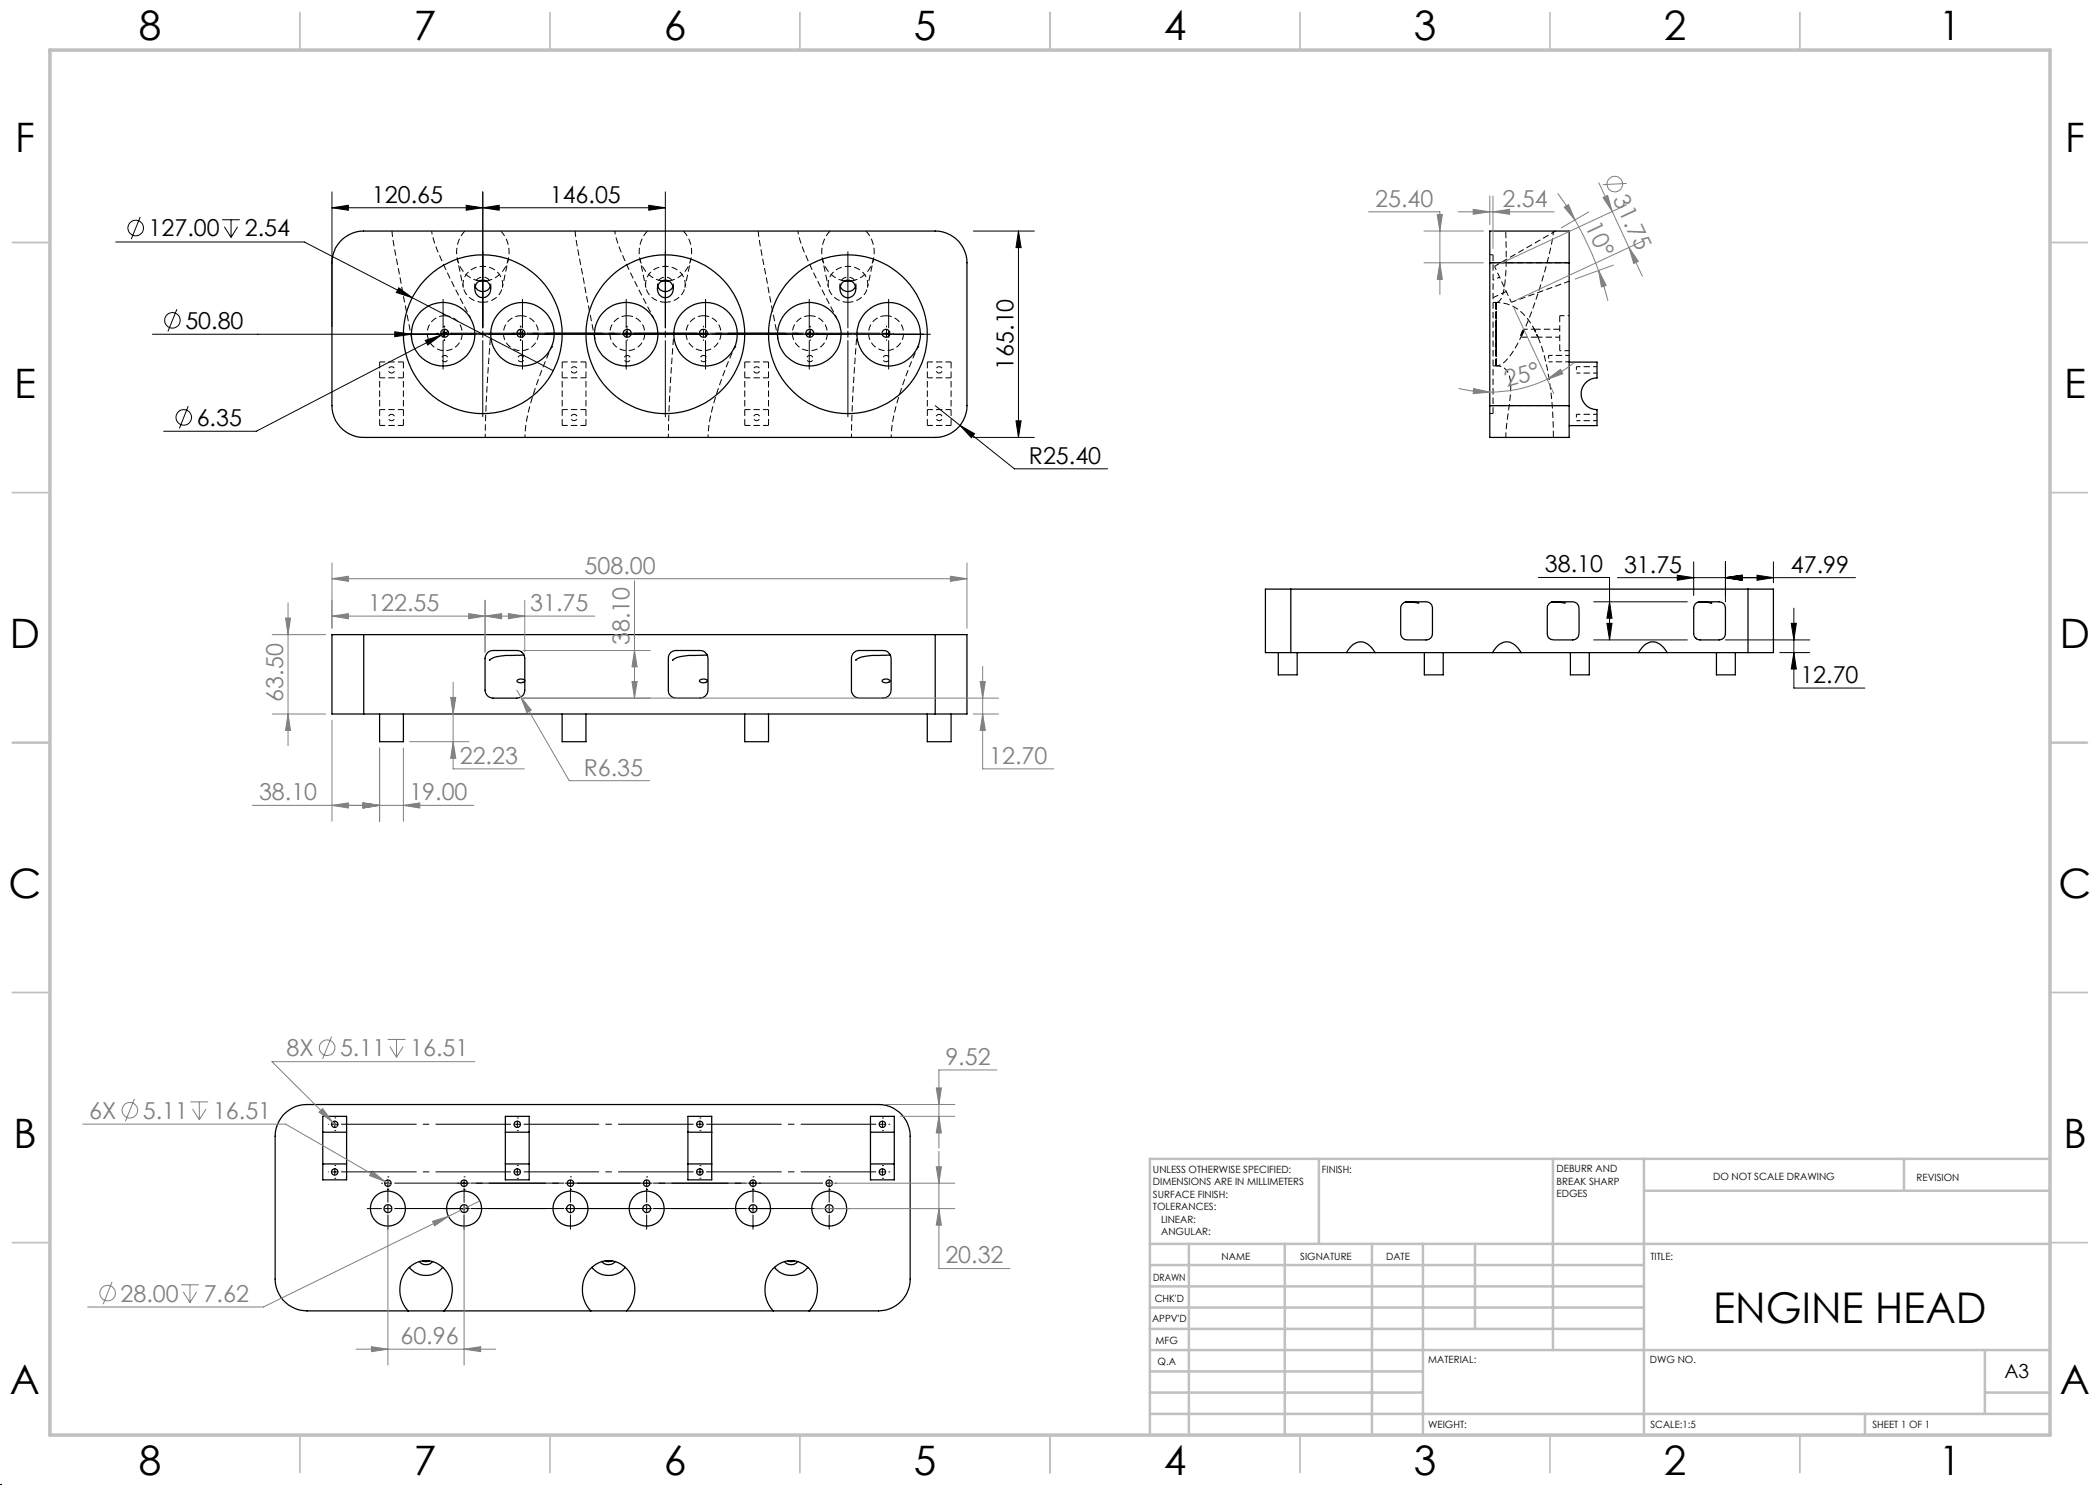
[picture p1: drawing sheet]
<svg xmlns="http://www.w3.org/2000/svg" width="420mm" height="297mm" viewBox="0 0 420 297" stroke-linecap="round" stroke-linejoin="round" font-family="sans-serif">
<path d="M95 57.3a1.55 1.55 0 0 1 1.6-1.9 1.55 1.55 0 0 1 1.5 1.9M131.6 57.3a1.55 1.55 0 0 1 1.5-1.9 1.55 1.55 0 0 1 1.5 1.9M168.1 57.3a1.55 1.55 0 0 1 1.5-1.9 1.55 1.55 0 0 1 1.5 1.9M299.9 55.4l-1.3 .6M306.9 65.8l.6 1.4M105 87.5a43.7 43.7 0 0 1 3.5-13.9l1.8-4.2M141.6 87.5a43.7 43.7 0 0 1 3.6-13.9l1.7-4.2M178.2 87.5a43.7 43.7 0 0 1 3.6-13.9l1.8-4.2" fill="none" stroke="#000" stroke-width=".2" stroke-dasharray="1.3 .6" stroke-dashoffset=".7" stroke-linecap="butt"/>
<g fill="none" stroke="#000" stroke-width=".2" stroke-dasharray="1.3 .6" stroke-dashoffset=".2" stroke-linecap="butt">
<path d="M311.1 46.2l-12.2 7.1M80.7 72.4h-4.8M80.7 75.6h-4.8M96.6 60.5a3.6 3.6 0 0 0 3.7-2.4 3.6 3.6 0 0 0-1.5-4.2 3.9 3.9 0 0 0-4.3-.1 3.9 3.9 0 0 0-1.8 3.9 3.9 3.9 0 0 0 3.9 2.8M117.2 72.4h-4.8M117.2 75.6h-4.8M133.1 60.5a3.6 3.6 0 0 0 3.7-2.4 3.6 3.6 0 0 0-1.5-4.2 3.9 3.9 0 0 0-4.3-.1 3.9 3.9 0 0 0-1.8 3.9 3.9 3.9 0 0 0 3.9 2.8M153.7 72.4h-4.7M153.7 75.6h-4.7M169.6 60.5a3.6 3.6 0 0 0 3.7-2.4 3.6 3.6 0 0 0-1.5-4.2 3.9 3.9 0 0 0-4.3-.1 3.9 3.9 0 0 0-1.8 3.9 3.9 3.9 0 0 0 3.9 2.8M190.2 72.4h-4.7M190.2 75.6h-4.7"/>
<path d="M299.2 65.1v2.9M299.2 68.5v-2.8M299.2 69.7v-2.8M299.2 64v2.8M302.3 60.5l11.6-4.3M80.7 85.1h-4.8M80.7 81.9h-4.8M117.2 85.1h-4.8M117.2 81.9h-4.8M153.7 85.1h-4.7M153.7 81.9h-4.7M190.2 85.1h-4.7"/>
<path d="M190.2 81.9h-4.7"/>
</g>
<g fill="none" stroke="#000" stroke-width=".2" stroke-dasharray="1.3 .6" stroke-linecap="butt">
<path d="M95.9 56.2a6 6 0 0 1-2.9-10M100.2 46.2a6 6 0 0 1-3 10M132.4 56.2a6 6 0 0 1-2.9-10M136.7 46.2a6 6 0 0 1-3 10M168.9 56.2a6 6 0 0 1-2.9-10M173.2 46.2a6 6 0 0 1-2.9 10M298.6 51h-.6M98.2 66.3v.1M134.8 66.3v.1M167.3 63.6h.1M171.4 66.3v.1M298.6 73.2h.6"/>
<path d="M299.2 68v5.1M299.2 73.1v-.3M299.2 65.7v-5.2M299.2 60.5v.4M299.2 60.8v-.2M299.2 66.8v3.1M299.2 60.5h-.6M307.5 67.2l.1 .2M307.5 67.3l.1 .1M307.6 67.3v.1M311.9 63.1v7M311.9 65.8h-5"/>
<path d="M75.9 85.1v-12.7M80.7 85.1v-12.7M112.4 85.1v-12.7M117.2 85.1v-12.7M149 85.1v-12.7M153.7 85.1v-12.7M185.5 85.1v-12.7M190.2 85.1v-12.7M298 82.7h.6M298.6 82.7v-31.7"/>
</g>
<g fill="none" stroke="#000" stroke-width=".2" stroke-dasharray="1.3 .6" stroke-dashoffset=".5" stroke-linecap="butt">
<path d="M91.5 51.7l1.2 5.8M95 56.9v.9M98.2 57.8v-.9M100.5 57.5l1.2-5.8M128 51.7l1.2 5.8M131.5 56.9v.9M134.7 57.8v-.9M137 57.5l1.2-5.8M164.5 51.7l1.2 5.8M168 56.9v.9M171.2 57.8v-.9M173.5 57.5l1.2-5.8"/>
<path d="M78.3 74.6a.64 .64 0 0 1-.6-.9 .64 .64 0 0 1 1.1-.2 .64 .64 0 0 1-.2 1.1h-.3M88.9 71.1a.64 .64 0 0 1 .6 .9 .64 .64 0 0 1-1 .2 .64 .64 0 0 1 .2-1.1h.2M104.2 71.1a.64 .64 0 0 1 .6 .9 .64 .64 0 0 1-1.1 .2 .64 .64 0 0 1 .2-1.1h.3M114.8 74.6a.64 .64 0 0 1-.6-.9 .64 .64 0 0 1 1.1-.2 .64 .64 0 0 1-.2 1.1h-.3M125.5 71.1a.64 .64 0 0 1 .6 .9 .64 .64 0 0 1-1.1 .2 .64 .64 0 0 1 .2-1.1h.3M140.7 71.1a.64 .64 0 0 1 .6 .9 .64 .64 0 0 1-1.1 .2 .64 .64 0 0 1 .3-1.1h.2M151.3 74.6a.64 .64 0 0 1-.6-.9 .64 .64 0 0 1 1.1-.2 .64 .64 0 0 1-.2 1.1h-.3M162 71.1a.64 .64 0 0 1 .6 .9 .64 .64 0 0 1-1.1 .2 .64 .64 0 0 1 .2-1.1h.3M177.2 71.1a.64 .64 0 0 1 .6 .9 .64 .64 0 0 1-1 .2 .64 .64 0 0 1 .2-1.1h.2M187.8 74.6a.64 .64 0 0 1-.5-.9 .64 .64 0 0 1 1-.2 .64 .64 0 0 1-.2 1.1h-.3M302.3 60.5l-3.4-7.2M306.9 65.9a8.7 8.7 0 0 0-7.7-5.4"/>
<path d="M309.7 72.4h4.2M313.9 71.1h-4.2M315.3 74.6h4.1M319.4 73.3h-4.1M78.3 82.9a.64 .64 0 0 1 .6 .8 .64 .64 0 0 1-1 .3 .64 .64 0 0 1 .2-1.1h.2M114.8 82.9a.64 .64 0 0 1 .6 .8 .64 .64 0 0 1-1 .3 .64 .64 0 0 1 .2-1.1h.2M151.3 82.9a.64 .64 0 0 1 .6 .8 .64 .64 0 0 1-1 .3 .64 .64 0 0 1 .2-1.1h.2M187.8 82.9a.64 .64 0 0 1 .6 .8 .64 .64 0 0 1-1 .3 .64 .64 0 0 1 .2-1.1h.2M315.3 84.1h4.1M319.4 82.9h-4.1"/>
</g>
<path d="M78.4 46.2l.4 3.1 3.6 18.6M115 46.2l.4 3.1 3.6 18.6M151.7 46.2l.4 3.1 3.5 18.6M298.6 59.5l2.7-1.2M88.9 63.1a3.5 3.5 0 0 1 3.2 5.1 3.5 3.5 0 0 1-6 .5 3.5 3.5 0 0 1 2.3-5.5l.5-.1M104.2 63.1a3.5 3.5 0 0 1 3.1 5.1 3.5 3.5 0 0 1-5.9 .5 3.5 3.5 0 0 1 2.2-5.5l.6-.1M125.5 63.1a3.5 3.5 0 0 1 3.1 5.1 3.5 3.5 0 0 1-6 .5 3.5 3.5 0 0 1 2.3-5.5l.6-.1M140.7 63.1a3.5 3.5 0 0 1 3.1 5.1 3.5 3.5 0 0 1-5.9 .5 3.5 3.5 0 0 1 2.2-5.5l.6-.1M162 63.1a3.5 3.5 0 0 1 3.1 5.1 3.5 3.5 0 0 1-6 .5 3.5 3.5 0 0 1 2.3-5.5l.6-.1M177.2 63.1a3.5 3.5 0 0 1 3.1 5.1 3.5 3.5 0 0 1-5.9 .5 3.5 3.5 0 0 1 2.3-5.5l.5-.1" fill="none" stroke="#000" stroke-width=".2" stroke-dasharray="1.3 .6" stroke-dashoffset=".1" stroke-linecap="butt"/>
<path d="M94.1 63.6l-1.6-2.9a68.2 68.2 0 0 1-6.1-14l-.1-.5M98.2 66.4l-.9 12-.3 9.1M130.7 63.6l-1.5-2.9a68.2 68.2 0 0 1-6.2-14v-.5M134.8 66.4l-.8 12-.3 9.1M167.4 63.6l-1.6-2.9a68.2 68.2 0 0 1-6.2-14v-.5M171.4 66.4l-.8 12-.3 9.1M306.9 65.8h-2.1M309.7 71.1v1.3M315.3 73.3v1.3M315.3 82.9v1.2" fill="none" stroke="#000" stroke-width=".2" stroke-dasharray="1.3 .6" stroke-dashoffset=".6" stroke-linecap="butt"/>
<g fill="none" stroke="#000" stroke-width=".25">
<path d="M68.5 47.8a6.5 6.5 0 0 1 4.2-1.6h114.3a6.4 6.4 0 0 1 6.4 6.4v28.5a6.4 6.4 0 0 1-6.4 6.4h-114.3a6.4 6.4 0 0 1-6.3-6.4v-28.5a6.4 6.4 0 0 1 2.1-4.8zM95 57.3a1.64 1.64 0 0 0 1.6 1 1.64 1.64 0 0 0 1.5-1M95.5 56.4a1.69 1.69 0 0 1 2.5 .5 1.69 1.69 0 0 1-.7 2.4 1.7 1.7 0 0 1-2.2-.6 1.7 1.7 0 0 1 .4-2.3zM95.9 56.2h1.3M131.6 57.3a1.64 1.64 0 0 0 1.5 1 1.64 1.64 0 0 0 1.5-1M132 56.4a1.69 1.69 0 0 1 2.5 .5 1.69 1.69 0 0 1-.7 2.4 1.7 1.7 0 0 1-2.1-.6 1.7 1.7 0 0 1 .3-2.3zM132.4 56.2h1.3M168.1 57.3a1.64 1.64 0 0 0 1.5 1 1.64 1.64 0 0 0 1.5-1M168.6 56.4a1.69 1.69 0 0 1 2.4 .5 1.69 1.69 0 0 1-.6 2.4 1.7 1.7 0 0 1-2.2-.6 1.7 1.7 0 0 1 .4-2.3zM168.9 56.2h1.4M298 52.6v-6.4h15.8v6.4M298 52.6h15.8"/>
<path d="M298 52.6v28.5M313.8 52.6v28.5M110.3 69.4h.1M146.9 69.4h.1M183.6 69.4h.1M313.8 72.4h5.6v3.2a3.2 3.2 0 0 0-3.2 3.2 3.2 3.2 0 0 0 3.2 3.1v3.2h-5.6M298 81.1v6.4h15.8v-6.4M298 81.1h15.8M258.2 117.8h-5.1v12.7h5.1M258.2 117.8v12.7M258.2 117.8h91.4M349.6 117.8h5.1v12.7h-5.1"/>
<path d="M349.6 117.8v12.7M72.7 126.9h-6.3v15.9h6.3M72.7 126.9v15.9M72.7 126.9h114.3M97.5 130.6l.5-.4 .6-.1h4.8a1.57 1.57 0 0 1 1.6 1.6v6.3a1.57 1.57 0 0 1-1.6 1.6h-4.8a1.63 1.63 0 0 1-1.6-1.6v-6.3l.2-.6zM103.5 136a1.01 1.01 0 0 1 1.5 .2 1.04 1.04 0 0 1-1.6 .1zM104.3 130.4h.1M104.8 131l-.9 .1a13 13 0 0 0-5.7 .7l-.3 .3v-.1M134.2 130.5l.8-.4h4.2a1.83 1.83 0 0 1 2.4 2.2v2.2a12.4 12.4 0 0 1-.3 4.4l-.3 .3-.6 .4h-4.4a1.88 1.88 0 0 1-2.3-1.2v-6a1.97 1.97 0 0 1 .5-1.9zM139.9 136.1a1.11 1.11 0 0 1 1.6 0 1.01 1.01 0 0 1-1.6 .1zM141.4 131l-.9 .1a13 13 0 0 0-5.6 .7l-.4 .3 .1-.1M170.7 130.6l.5-.4 .5-.1h4.2a1.83 1.83 0 0 1 2.3 2.2v2.2a12.4 12.4 0 0 1-.3 4.4l-.2 .3-.7 .4h-4.4a1.82 1.82 0 0 1-2.3-2.1v-5.1a2.07 2.07 0 0 1 .4-1.8z"/>
<path d="M176.5 136a1 1 0 0 1 1.5 .2 1.08 1.08 0 0 1-1.6 .1zM178 131l-.9 .1a13 13 0 0 0-5.6 .7l-.3 .3v-.1M187 126.9h6.4v15.9h-6.4M187 126.9v15.9M255.7 130.5v4.5h3.7v-4.5M258.2 130.5h11.1M269.3 130.5a3.2 3.2 0 0 1 3.5-2.1l1.1 .7 1.1 1.4M269.3 130.5h5.7M275 130.5h23.5M280.5 120.7l.8-.3h3.9a1.4 1.4 0 0 1 1.3 1.9v4.2a1.27 1.27 0 0 1-1.3 1.5h-3.2a1.49 1.49 0 0 1-1.9-1.9v-4.6zM281 120.4h1.6l1.1 .2M281.4 120.4h-.2"/>
<path d="M284.9 130.5v4.5h3.7v-4.5M298.5 130.5a3.2 3.2 0 0 1 3.5-2.1l1.1 .7 1.1 1.4M298.5 130.5h5.7M304.2 130.5h23.5M309.8 120.7l.8-.3h3.9a1.43 1.43 0 0 1 1.3 1.9v3.6a1.53 1.53 0 0 1-1.3 2.1h-3.1a1.48 1.48 0 0 1-1.9-1.1v-5.4zM310.3 120.4h1.6l1.2 .2M310.8 120.4h-.4M314.1 130.5v4.5h3.8v-4.5M327.7 130.5a3.2 3.2 0 0 1 3.5-2.1l1.2 .7 1 1.4M327.7 130.5h5.7M333.4 130.5h16.2M339.1 127.6l.2 .1"/>
<path d="M339.1 120.7l.9-.3h3.8a1.21 1.21 0 0 1 1.3 1.2v5.1a1.26 1.26 0 0 1-1.3 1.3h-3.8a1.33 1.33 0 0 1-1.3-1.3v-5.1zM339.7 120.4h1.5l1.1 .2M340 120.4h.1M342.3 120.6h.1M343.3 130.5v4.5h3.8v-4.5M72.7 142.8h114.3M75.9 142.8v5.5h4.8v-5.5M112.4 142.8v5.5h4.8v-5.5M148.9 142.8v5.5h4.8v-5.5M185.5 142.8v5.5h4.7v-5.5M64.6 226.4v6.4M64.6 232.8h4.7"/>
<path d="M64.6 232.8v3.2h4.7v-3.2M64.6 226.4v-3.1h4.7v3.1M64.6 226.4h4.7M69.3 226.4v6.4M101.1 226.4v6.4M101.1 232.8h4.7M101.1 232.8v3.2h4.7v-3.2M101.1 226.4v-3.1h4.7v3.1M101.1 226.4h4.7M105.8 226.4v6.4M137.6 226.4v6.4M137.6 232.8h4.7"/>
<path d="M137.6 226.4v-3.1h4.7v3.1M137.6 232.8v3.2h4.7v-3.2M137.6 226.4h4.7M142.3 226.4v6.4M174.1 226.4v6.4M174.1 232.8h4.8M174.1 232.8v3.2h4.8v-3.2M174.1 226.4v-3.1h4.8v3.1M174.1 226.4h4.8M178.9 226.4v6.4M81.9 253.5a4.2 4.2 0 0 0 6.6 0M83.9 252.3a1.66 1.66 0 0 0 2.6 0"/>
<path d="M84.5 252.2l.7 .1 .7-.1M118.4 253.5a4.2 4.2 0 0 0 6.7 0M120.4 252.3a1.66 1.66 0 0 0 2.6 0M121 252.2l.7 .1 .7-.1M154.9 253.5a4.2 4.2 0 0 0 6.7 0M156.9 252.3a1.66 1.66 0 0 0 2.6 0M157.6 252.2l.6 .1 .7-.1M81.6 262.2h-20.2a6.4 6.4 0 0 1-6.4-6.4v-28.5a6.3 6.3 0 0 1 6.4-6.4h114.3a6.3 6.3 0 0 1 6.3 6.4v28.5a6.4 6.4 0 0 1-6.3 6.4h-13.9M81.6 262.2a6 6 0 0 1 3-10 5.7 5.7 0 0 1 5.4 8.2l-1.2 1.8M81.6 262.2h7.2M88.8 262.2h29.3M118.1 262.2a6 6 0 0 1 3-10 5.7 5.7 0 0 1 5.4 8.2l-1.2 1.8"/>
<path d="M118.1 262.2h7.2M125.3 262.2h29.4M154.7 262.2a6 6 0 0 1 2.9-10 5.7 5.7 0 0 1 5.4 8.2l-1.2 1.8M154.7 262.2h7.1"/>
<circle cx="88.6" cy="66.9" r="6.3"/>
<circle cx="88.9" cy="66.7" r=".79"/>
<circle cx="96.6" cy="66.8" r="15.9"/>
<circle cx="104.2" cy="66.7" r=".79"/>
<circle cx="104.5" cy="66.8" r="6.4"/>
<circle cx="125.2" cy="66.8" r="6.4"/>
<circle cx="125.5" cy="66.7" r=".79"/>
<circle cx="133.1" cy="66.8" r="15.9"/>
<circle cx="140.7" cy="66.7" r=".79"/>
<circle cx="141.1" cy="66.8" r="6.3"/>
<circle cx="161.9" cy="66.8" r="6.4"/>
<circle cx="162" cy="66.7" r=".79"/>
<circle cx="169.6" cy="66.8" r="15.9"/>
<circle cx="177.2" cy="66.7" r=".8"/>
<circle cx="177.7" cy="66.8" r="6.3"/>
<circle cx="66.9" cy="224.9" r=".63"/>
<circle cx="66.9" cy="234.4" r=".63"/>
<circle cx="77.6" cy="236.6" r=".64"/>
<circle cx="92.8" cy="236.6" r=".64"/>
<circle cx="103.4" cy="224.9" r=".63"/>
<circle cx="103.5" cy="234.4" r=".63"/>
<circle cx="114.1" cy="236.6" r=".64"/>
<circle cx="129.3" cy="236.6" r=".64"/>
<circle cx="140" cy="224.9" r=".63"/>
<circle cx="140" cy="234.4" r=".63"/>
<circle cx="150.6" cy="236.6" r=".64"/>
<circle cx="165.8" cy="236.6" r=".64"/>
<circle cx="176.5" cy="224.9" r=".63"/>
<circle cx="176.5" cy="234.4" r=".63"/>
<circle cx="77.6" cy="241.7" r="3.5"/>
<circle cx="77.6" cy="241.7" r=".8"/>
<circle cx="92.8" cy="241.7" r="3.5"/>
<circle cx="92.8" cy="241.7" r=".8"/>
<circle cx="114.1" cy="241.7" r="3.5"/>
<circle cx="114.1" cy="241.7" r=".8"/>
<circle cx="129.3" cy="241.7" r="3.5"/>
<circle cx="129.3" cy="241.7" r=".8"/>
<circle cx="150.6" cy="241.7" r="3.5"/>
<circle cx="150.6" cy="241.7" r=".8"/>
<circle cx="165.8" cy="241.7" r="3.5"/>
<circle cx="165.9" cy="241.7" r=".8"/>
</g>
<path d="M299.2 72.8v-4.3M299.2 60.9v4.2M299.2 66.9v-6.1M299.2 73.2a3.6 3.6 0 0 0 2.7-1.9l1.1-1.6 1.3-2.5M304.6 66.6a81.3 81.3 0 0 0 6.1-20.4M307.6 67.4h4.3" fill="none" stroke="#000" stroke-width=".2" stroke-dasharray="1.3 .6" stroke-dashoffset=".4" stroke-linecap="butt"/>
<path d="M307.6 67.4l-.7-1.5" fill="none" stroke="#000" stroke-width=".2" stroke-dasharray="1.3 .6" stroke-dashoffset=".9" stroke-linecap="butt"/>
<path d="M299.2 60.6v3.4M299.2 69.9v3.2M299.2 73.1v-3.4M304.1 67.4h3.5M310.7 87.5a64.7 64.7 0 0 0-2.4-18.2l-.7-1.9" fill="none" stroke="#000" stroke-width=".2" stroke-dasharray="1.3 .6" stroke-dashoffset="-.1" stroke-linecap="butt"/>
<path d="M301.2 46.2v2.9a45.4 45.4 0 0 1-.6 9.7l-.4 1a1.13 1.13 0 0 1-1 .7M304.8 65.8l-.4 .6-.3 1 .7-1.6M304.8 65.8l-.3 .6-.4 1 .7-1.6" fill="none" stroke="#000" stroke-width=".2" stroke-dasharray="1.3 .6" stroke-dashoffset="-.2" stroke-linecap="butt"/>
<path d="M306.9 65.9l.7 1.4M306.9 65.9l.6 1.4" fill="none" stroke="#000" stroke-width=".2" stroke-dasharray="1.3 .6" stroke-dashoffset=".8" stroke-linecap="butt"/>
<path d="M298 52.5h15.9M299.2 73.2a2.68 2.68 0 0 1 2.9 2.8 40.5 40.5 0 0 1-.8 9.2l-.1 2.3M313.9 81.1h-15.9" fill="none" stroke="#000" stroke-width=".2" stroke-dasharray="1.3 .6" stroke-dashoffset=".3" stroke-linecap="butt"/>
<path d="M311.9 70.1h2M313.9 63.1h-2" fill="none" stroke="#000" stroke-width=".2" stroke-dasharray="1.3 .6" stroke-dashoffset="1" stroke-linecap="butt"/>
<g fill="none" stroke="#000" stroke-width=".2">
<path d="M66.4 38.4v26.9M96.6 38.4v27.2M133.1 38.4v27.2M23.1 48.4h37.8l49.8 25.8M28 43.4l-1.8 4.4M44.4 44h3.6M44.9 45.4l1.3 2.1M46.2 44v3.5M47.5 45.4l-1.3 2.1M66.4 41.6l3.3-.5v.9zM66.4 41.6h66.7M79.8 57.6l2.6 1.9-3.1-1z"/>
<path d="M88.6 59.9v5.7M93.2 41.1l3.4 .5-3.4 .4zM96.6 41.6l3.2-.5v.9zM104.5 59.9v5.7M125.2 59.9v5.7M129.8 41.1l3.3 .5-3.3 .4zM141.1 59.9v5.7M161.9 59.9v5.7M169.6 50.3v15.3M177.7 59.9v5.7M194.7 46.2h12.2M203.7 46.2l.5 3.3h-1z"/>
<path d="M203.7 46.2v41.3M30.5 66.8h64.8M35.4 61.8l-1.8 4.5M79 66.4l3.3 .4-3.3 .5zM85.1 68.1l3.1-1.1-2.7 2zM87.4 66.7h.3M88.2 66.7h1.4M88.2 67l-36.9 19.3h-18.6M88.6 66.2v1.3M88.6 68.1v5.7M88.8 65.2v.2M88.8 66v1.3"/>
<path d="M88.8 67.9v.2M88.9 65.2v.2M88.9 66v1.3M88.9 67.9v.2M89.6 66.3l-1.4 .7M90.2 66.7h.1M95.9 66.8h1.3M96.6 66.2v1.3M96.6 68.1v15.3M97.5 66.8h15.6M102.6 66.7h.3M103.4 66.7h1.4"/>
<path d="M104.1 65.2v.2M104.1 66v1.3M104.1 67.9v.2M104.2 65.2v.2M104.2 66v1.3M104.2 67.9v.2M104.5 66.2v1.3M104.5 68.1v5.7M105.4 66.7h.2M116.6 66.8h15.2M124.8 66.7h1.3M125.2 66.2v1.3"/>
<path d="M125.2 68.1v5.7M125.4 65.2v.2M125.4 66v1.3M125.4 67.9v.2M132.4 66.8h1.3M133.1 66.2v1.3M133.1 68.1v15.3M134.3 66.8h15.3M140.1 66.7h1.2M140.7 65.2v.2M140.7 66v1.3M140.7 67.9v.2"/>
<path d="M141.1 66.2v1.3M141.1 68.1v5.7M153.1 66.8h15.7M161.4 66.7h1.3M161.9 66.2v1.3M161.9 68.1v5.7M162.1 65.2v.2M162.1 66v1.3M162.1 67.9v.2M163.3 66.7h.2M168.9 66.8h1.3M169.6 66.2v1.3"/>
<path d="M169.6 68.1v15.3M170.9 66.8h15.2M176.7 66.7h1.2M177.3 65.2v.2M177.3 66v1.3M177.3 67.9v.2M177.7 66.2v1.3M177.7 68.1v5.7M178.6 66.7h.2M37.6 81.2l-1.7 4.5M187 81.1l15.9 12.7h18.6M192 85.1l2.9 1.6-.6 .9z"/>
<path d="M194.7 87.5h12.2M203.2 84.2h1l-.5 3.3zM307.7 115.5h14.2v12.5M323.5 115.5h47.6M335.5 115l3.2 .5-3.2 .6zM338.7 112.4v6.7M345.1 115.5l3.3-.5v1.1zM345.1 112.4v8M351.4 115l3.3 .5-3.3 .6zM354.7 112.4v4.2M318.7 120.4h18.8M318.7 128h18.8"/>
<path d="M321.4 124.7h1l-.5 3.3zM321.9 120.4l.5 3.2h-1zM345.1 128h16.8M356 130.5h5.9M358.2 124.7h1.1l-.5 3.3zM358.8 130.5l.5 3.3h-1.1zM358.8 121.6v16h14.2M65.7 234.4h.1M65.7 224.9h.1M66.3 234.4h1.3M66.3 224.9h1.3M67 233.1h.1"/>
<path d="M67 235.7h.1M67 223.6h.1M67 226.1h.1M67 224.2v1.3M67 233.7v1.3M76.3 236.6h.1M76.9 236.6h1.3M77.6 235.4h.1M77.6 237.9h.1M77.6 236v1.3M77.6 237.6v2.8M91.5 236.6h.1"/>
<path d="M92.2 236.6h1.3M92.8 235.4h.1M92.8 237.9h.1M92.8 236v1.3M92.8 237.6v2.8M102.8 234.4h1.3M102.8 224.9h1.3M103.5 233.1h.1M103.5 235.7h.1M103.5 223.6h.1M103.5 226.1h.1M103.5 224.2v1.3"/>
<path d="M103.5 233.7v1.3M113.5 236.6h1.2M114.1 235.4h.1M114.1 237.9h.1M114.1 236v1.3M114.1 237.6v2.8M128.7 236.6h1.3M129.3 235.4h.1M129.3 237.9h.1M129.3 236v1.3M129.3 237.6v2.8M139.3 234.4h1.3"/>
<path d="M139.3 224.9h1.3M140 233.1h.1M140 235.7h.1M140 223.6h.1M140 226.1h.1M140 224.2v1.3M140 233.7v1.3M150 236.6h1.2M150.6 235.4h.1M150.6 237.9h.1M150.6 236v1.3M150.6 237.6v2.8"/>
<path d="M151.9 236.6h.1M165.2 236.6h1.3M165.8 235.4h.1M165.8 237.9h.1M165.8 236v1.3M165.8 237.6v2.8M167.1 236.6h.1M175.9 234.4h1.2M175.9 224.9h1.2M176.5 233.1h.1M176.5 235.7h.1M176.5 223.6h.1"/>
<path d="M176.5 226.1h.1M176.5 224.2v1.3M176.5 233.7v1.3M177.8 234.4h.1M177.8 224.9h.1M73.4 241.7h2.9M76.9 241.7h1.3M77.6 241.1v1.3M77.6 243v2.8M88.7 241.7h2.8M92.2 241.7h1.3M92.8 241.1v1.3"/>
<path d="M92.8 243v2.8M113.5 241.7h1.2M114.1 241.1v1.3M114.1 243v2.8M128.7 241.7h1.3M129.3 241.1v1.3M129.3 243v2.8M150 241.7h1.2M150.6 241.1v1.3M150.6 243v2.8M151.9 241.7h2.8M165.2 241.7h1.3"/>
<path d="M165.8 241.1v1.3M165.8 243v2.8M167.1 241.7h2.9"/>
<circle cx="27.2" cy="45.6" r="1.55"/>
<circle cx="34.5" cy="64.1" r="1.56"/>
<circle cx="36.7" cy="83.5" r="1.56"/>
</g>
<g fill="none" stroke="#808080" stroke-width=".2">
<path d="M298 39.2v5.7M298.6 39.2v10.5M311.5 38.7l3.5 5.3M319.8 36.5l2.6 5.8M320.6 39.5l.9-.4 .9 3.2zM325.3 36.7l-4.7 .2M273.7 42.4h14.3v16.5M284.8 52.6h11.9M284.8 46.2h11.9M287.4 42.9h1.1l-.5 3.3zM288 52.6l.5 3.3h-1.1zM291.6 42.4h19.2"/>
<path d="M294.6 41.9l3.4 .5-3.4 .5zM298.6 42.4l3.3-.5v1zM312.8 41.4l.9-.5 1.3 3.1zM315 44a72.8 72.8 0 0 1 4.7 10.1M317.7 42.4l-5.5 3.2M319.7 54.1l1.5 3-.9 .3zM319.7 54.1l1.9 6.1M322.4 42.3l6.1 12.9M322.7 53l-7.7 2.8M325.3 41l-25.3 11.7M325.8 49.5l1.9 2.8-1 .4zM328.7 48.2l-25.3 11.7"/>
<path d="M291.7 77.7a25.5 25.5 0 0 0 6.3 .7M294.7 77.7l3.3 .7-3.4 .3zM302.8 61.6l8 17.1M309.4 75.9l2.7-2 .5 .9zM309.4 75.9a26.7 26.7 0 0 1-11.4 2.5M314.8 72.6a28.4 28.4 0 0 1-5.4 3.3M66.4 115.7l3.3-.5v1.1zM66.4 112.6v13.1M66.4 115.7h127M126.9 116.1v23.5M190.1 115.2l3.3 .5-3.3 .6zM193.4 112.6v13.1"/>
<path d="M54.4 126.9h10.7M57.1 123.6h1l-.5 3.3zM57.6 120.6v28.6M66.4 123.2l3.3-.5v1.1zM66.4 123.2h52.6M90.1 139.5h1.1l-.6 3.3zM90.6 136.5v17.3h14.3M93.7 122.7l3.3 .5-3.3 .6zM97 123.2l3.3-.5v1.1zM97 120v10.4M101.7 122.7l3.3 .5-3.3 .6zM103.4 138l.8 1.4"/>
<path d="M104.2 139.4l2.1 2.6-.9 .5zM104.2 139.4l9.6 16.7h16.1M104.6 139.6h95.1M104.6 130.1h25.5M105 120v10.4M126.4 136.3h1l-.5 3.3zM126.9 130.1l.5 3.3h-1zM196 136.3h1.1l-.6 3.3zM196.5 133.3v20.5h14.2M54.4 142.8h10.7M57.6 142.8l.5 3.3h-1zM66.4 144.1v20.1"/>
<path d="M75.9 149.6v14.6M80.7 149.6v14.6M82 148.3h11.8M90.6 148.3l.6 3.4h-1.1zM194.7 142.8h5M196.5 142.8l.6 3.3h-1.1zM50.5 161.1h44.3M66.4 161.1l3.3-.5v1zM72.6 160.6l3.3 .5-3.3 .5zM80.7 161.1l3.3-.5v1zM26.9 219.8l-1.8 4.5M66.3 207.3l-1.8 4.5"/>
<path d="M77.5 207.9h3.6M78 209.3l1.3 2.2M79.3 207.9v3.6M80.6 209.3l-1.3 2.2M95 212.3h-40.6l12.1 12.1M187.3 217.6h1l-.5 3.3zM199.4 214h-11.6v15.6M16.5 224.8h40.6l19.9 11.5M38.1 220.4h3.5M38.5 221.8l1.4 2.1M39.9 220.4v3.5M41.2 221.8l-1.3 2.1"/>
<path d="M63.8 222.4l.7-.7 2 2.7zM66.5 224.4l.9 .9M74.4 234.2l2.6 2.1-3.1-1.2zM77 236.3l1.1 .7M165.8 236.6h25.2M177 220.9h14M180.1 223.3h10.9M187.3 233.4h1l-.5 3.2zM187.8 223.3l.5 3.3h-1zM187.8 230.3v23.4h14.2M22.4 256.4l-1.8 4.4M36.2 257h3.6"/>
<path d="M36.7 258.4l1.3 2.1M38 257v3.5M39.3 258.4l-1.3 2.1M77.6 243v30M86.5 244.3l3.2-1-2.8 1.9zM89.7 243.3l-37 18.1h-35.2M92.8 243v30M96 240.2l-6.3 3.1M163 241.7h28M187.8 241.7l.5 3.3h-1zM71.2 269.8h28M74.3 269.3l3.3 .5-3.3 .5z"/>
<path d="M92.8 269.8l3.3-.5v1z"/>
<circle cx="322.9" cy="36.8" r="1.55"/>
<circle cx="65.4" cy="209.6" r="1.56"/>
<circle cx="26" cy="222.1" r="1.56"/>
<circle cx="21.5" cy="258.6" r="1.56"/>
</g>
<path d="M89.9 66.8h34.1M90.1 66.6h34.1M105.3 66.6h34.1M105.8 66.8h34.1M126.5 66.8h34.1M126.7 66.6h34.1M142 66.6h34.1M142.4 66.8h34.1" fill="none" stroke="#000" stroke-width=".2" stroke-dasharray="15.2 1.3 1.3 1.3" stroke-dashoffset=".1" stroke-linecap="butt"/>
<g fill="none" stroke="#000" stroke-width=".2" stroke-dasharray="15.2 1.3 1.3 1.3" stroke-dashoffset=".2" stroke-linecap="butt">
<path d="M68.2 234.4h34M68.2 224.8h34M78.9 236.6h33.9M94.1 236.6h34M104.7 234.4h34M104.7 224.8h34M115.4 236.6h34M130.6 236.6h34M141.3 234.4h33.9M141.3 224.8h33.9M78.9 241.7h33.9M94.1 241.7h34"/>
<path d="M115.4 241.7h34M130.6 241.7h34"/>
</g>
<path d="M0 297h.1" fill="none" stroke="#000" stroke-width=".2" stroke-dasharray="1.3 .6"/>
<g fill="none" stroke="#c0c0c0" stroke-width=".35">
<path d="M60 2.5v7.5M110 2.5v7.5M160 2.5v7.5M210 2.5v7.5M260 2.5v7.5M310 2.5v7.5M360 2.5v7.5M2.5 48.5h7.5M410 48.5h7.5M2.5 98.5h7.5M410 98.5h7.5M2.5 148.5h7.5"/>
<path d="M410 148.5h7.5M2.5 198.5h7.5M410 198.5h7.5M2.5 248.5h7.5M410 248.5h7.5M60 287v7.5M110 287v7.5M160 287v7.5M210 287v7.5M260 287v7.5M310 287v7.5M360 287v7.5"/>
</g>
<g fill="none" stroke="#c0c0c0" stroke-width=".5">
<path d="M263.8 231.8v17M310.6 231.8v38.2M328.8 231.8v55.2M328.8 238.2h81.2M380.8 231.8v6.4M410 231.8h-180v55.2M230 248.8h180M230 257.3h98.8M230 253h98.8M237.8 248.8v38.2M257 248.8v38.2M274.4 248.8v38.2"/>
<path d="M284.6 248.8v38.2M295 248.8v17M230 265.8h98.8M230 261.5h98.8M230 278.5h54.6M230 274.3h54.6M230 270h180M397 278.5h13M397 270v12.8M230 282.8h180M373 282.8v4.2"/>
</g>
<path d="M10 10h400v277h-400z" fill="none" stroke="#c0c0c0" stroke-width=".7"/>
<g fill="#000">
<path d="M79.8 57.6l-.5 .9 3.1 1zM96.6 41.6l3.2-.5v.9zM129.8 41.1l3.3 .5-3.3 .4zM79 66.4v.9l3.3-.5zM85.1 68.1l.4 .9 2.7-2zM192 85.1l2.3 2.5 .6-.9zM335.5 115l3.2 .5-3.2 .6zM345.1 115.5l3.3-.5v1.1zM321.9 120.4l.5 3.2h-1zM321.4 124.7h1l-.5 3.3zM358.2 124.7h1.1l-.5 3.3zM358.8 130.5l.5 3.3h-1.1zM345.1 115.5l3.3-.5v1.1zM351.4 115l3.3 .5-3.3 .6z"/>
<path d="M93.2 41.1l3.4 .5-3.4 .4zM66.4 41.6l3.3-.5v.9z"/>
<path d="M203.7 46.2l.5 3.3h-1zM203.2 84.2h1l-.5 3.3z"/>
</g>
<g fill="#808080">
<path d="M325.8 49.5l1.9 2.8-1 .4zM320.6 39.5l.9-.4 .9 3.2z"/>
<path d="M319.7 54.1l1.5 3-.9 .3zM312.8 41.4l.9-.5 1.3 3.1z"/>
<path d="M93.7 122.7l3.3 .5-3.3 .6zM66.4 123.2l3.3-.5v1.1z"/>
<path d="M288 52.6l.5 3.3h-1.1zM287.4 42.9h1.1l-.5 3.3zM294.6 41.9l3.4 .5-3.4 .5zM298.6 42.4l3.3-.5v1zM66.4 115.7l3.3-.5v1.1zM190.1 115.2l3.3 .5-3.3 .6zM72.6 160.6l3.3 .5-3.3 .5zM80.7 161.1l3.3-.5v1zM66.4 161.1l3.3-.5v1zM72.6 160.6l3.3 .5-3.3 .5zM90.6 148.3l.6 3.4h-1.1zM90.1 139.5h1.1l-.6 3.3zM104.2 139.4l1.2 3.1 .9-.5zM196.5 142.8l.6 3.3h-1.1zM196 136.3h1.1l-.6 3.3zM97 123.2l3.3-.5v1.1zM101.7 122.7l3.3 .5-3.3 .6zM74.4 234.2l-.5 .9 3.1 1.2zM86.5 244.3l.4 .9 2.8-1.9zM63.8 222.4l2.7 2-2-2.7zM187.3 217.6h1l-.5 3.3zM187.8 223.3l.5 3.3h-1zM187.8 241.7l.5 3.3h-1zM187.3 233.4h1l-.5 3.2z"/>
<path d="M74.3 269.3l3.3 .5-3.3 .5zM92.8 269.8l3.3-.5v1z"/>
<path d="M294.7 77.7l3.3 .7-3.4 .3zM309.4 75.9l2.7-2 .5 .9z"/>
<path d="M57.1 123.6h1l-.5 3.3zM57.6 142.8l.5 3.3h-1zM126.9 130.1l.5 3.3h-1zM126.4 136.3h1l-.5 3.3z"/>
</g>
<text font-size="8.5" x="342.6" y="264.5">ENGINE HEAD</text>
<g font-size="8.1">
<text x="27.7" y="8">8</text>
<text x="82.7" y="8">7</text>
<text x="132.7" y="8">6</text>
<text x="182.7" y="8">5</text>
<text x="232.7" y="8">4</text>
<text x="282.7" y="8">3</text>
<text x="332.7" y="8">2</text>
<text x="387.7" y="8">1</text>
<text x="3" y="30.4">F</text>
<text x="413" y="30.4">F</text>
<text x="2.8" y="79.6">E</text>
<text x="412.8" y="79.6">E</text>
<text x="2" y="129.6">D</text>
<text x="412" y="129.6">D</text>
<text x="1.7" y="179.6">C</text>
<text x="411.7" y="179.6">C</text>
<text x="2.7" y="229.6">B</text>
<text x="412.7" y="229.6">B</text>
<text x="2" y="278.9">A</text>
<text x="412" y="278.9">A</text>
<text x="27.7" y="295">8</text>
<text x="82.7" y="295">7</text>
<text x="132.7" y="295">6</text>
<text x="182.7" y="295">5</text>
<text x="232.7" y="295">4</text>
<text x="282.7" y="295">3</text>
<text x="332.7" y="295">2</text>
<text x="387.7" y="295">1</text>
</g>
<g font-size="4.7">
<text x="74.4" y="40.5">120.65</text>
<text x="110" y="40.5">146.05</text>
<text x="29.7" y="47.3">127.00</text>
<text x="49" y="47.3">2.54</text>
<text x="37.1" y="65.8">50.80</text>
<text x="202.7" y="73.9" transform="rotate(-90 202.7 73.9)">165.10</text>
<text x="39.3" y="85.2">6.35</text>
<text x="205.8" y="92.7">R25.40</text>
<text x="309" y="114.5">38.10</text>
<text x="324.8" y="114.5">31.75</text>
<text x="358.2" y="114.5">47.99</text>
<text x="360.1" y="136.6">12.70</text>
</g>
<g font-size="4.7" fill="#808080">
<text x="275" y="41.3">25.40</text>
<text x="300.5" y="41.3">2.54</text>
<text x="322.5" y="39.8" transform="rotate(65 322.5 39.8)">31.75</text>
<text x="317" y="45.3" transform="rotate(65 317 45.3)">10°</text>
<text x="301.4" y="77.4" transform="rotate(-15 301.4 77.4)">25°</text>
<text x="116.9" y="114.7">508.00</text>
<text x="73.6" y="122.2">122.55</text>
<text x="106" y="122.2">31.75</text>
<text x="125.9" y="129" transform="rotate(-90 125.9 129)">38.10</text>
<text x="56.6" y="140.3" transform="rotate(-90 56.6 140.3)">63.50</text>
<text x="92" y="152.7">22.23</text>
<text x="116.7" y="155.1">R6.35</text>
<text x="197.9" y="152.7">12.70</text>
<text x="51.8" y="160.1">38.10</text>
<text x="81.9" y="160.1">19.00</text>
<text x="57.3" y="211.2">8X</text>
<text x="68" y="211.2">5.11</text>
<text x="82.1" y="211.2">16.51</text>
<text x="189.1" y="213">9.52</text>
<text x="17.9" y="223.7">6X</text>
<text x="28.6" y="223.7">5.11</text>
<text x="42.6" y="223.7">16.51</text>
<text x="189.1" y="252.7">20.32</text>
<text x="24.1" y="260.3">28.00</text>
<text x="40.7" y="260.3">7.62</text>
<text x="80.1" y="268.8">60.96</text>
</g>
<text font-size="3.9" x="400.9" y="275.5">A3</text>
<g font-size="2">
<text x="230.6" y="234.6">UNLESS OTHERWISE SPECIFIED:</text>
<text x="230.6" y="237.1">DIMENSIONS ARE IN MILLIMETERS</text>
<text x="230.6" y="239.6">SURFACE FINISH:</text>
<text x="264.4" y="234.6">FINISH:</text>
<text x="311.3" y="234.5">DEBURR AND</text>
<text x="311.3" y="237">BREAK SHARP</text>
<text x="311.3" y="239.5">EDGES</text>
<text x="342.6" y="236">DO NOT SCALE DRAWING</text>
<text x="383.3" y="236.2">REVISION</text>
<text x="230.6" y="242.1">TOLERANCES:</text>
<text x="232.2" y="244.6">LINEAR:</text>
<text x="232.2" y="247.1">ANGULAR:</text>
<text x="244.3" y="252">NAME</text>
<text x="260" y="251.9">SIGNATURE</text>
<text x="277.2" y="251.9">DATE</text>
<text x="330.1" y="251.9">TITLE:</text>
<text x="230.6" y="256.1">DRAWN</text>
<text x="230.9" y="260.3">CHK'D</text>
<text x="230.4" y="264.4">APPV'D</text>
<text x="231.1" y="268.8">MFG</text>
<text x="231.5" y="273">Q.A</text>
<text x="285.6" y="272.5">MATERIAL:</text>
<text x="330" y="272.5">DWG NO.</text>
<text x="285.6" y="285.5">WEIGHT:</text>
<text x="330.1" y="285.6">SCALE:1:5</text>
<text x="374.5" y="285.6">SHEET 1 OF 1</text>
</g>
</svg>
